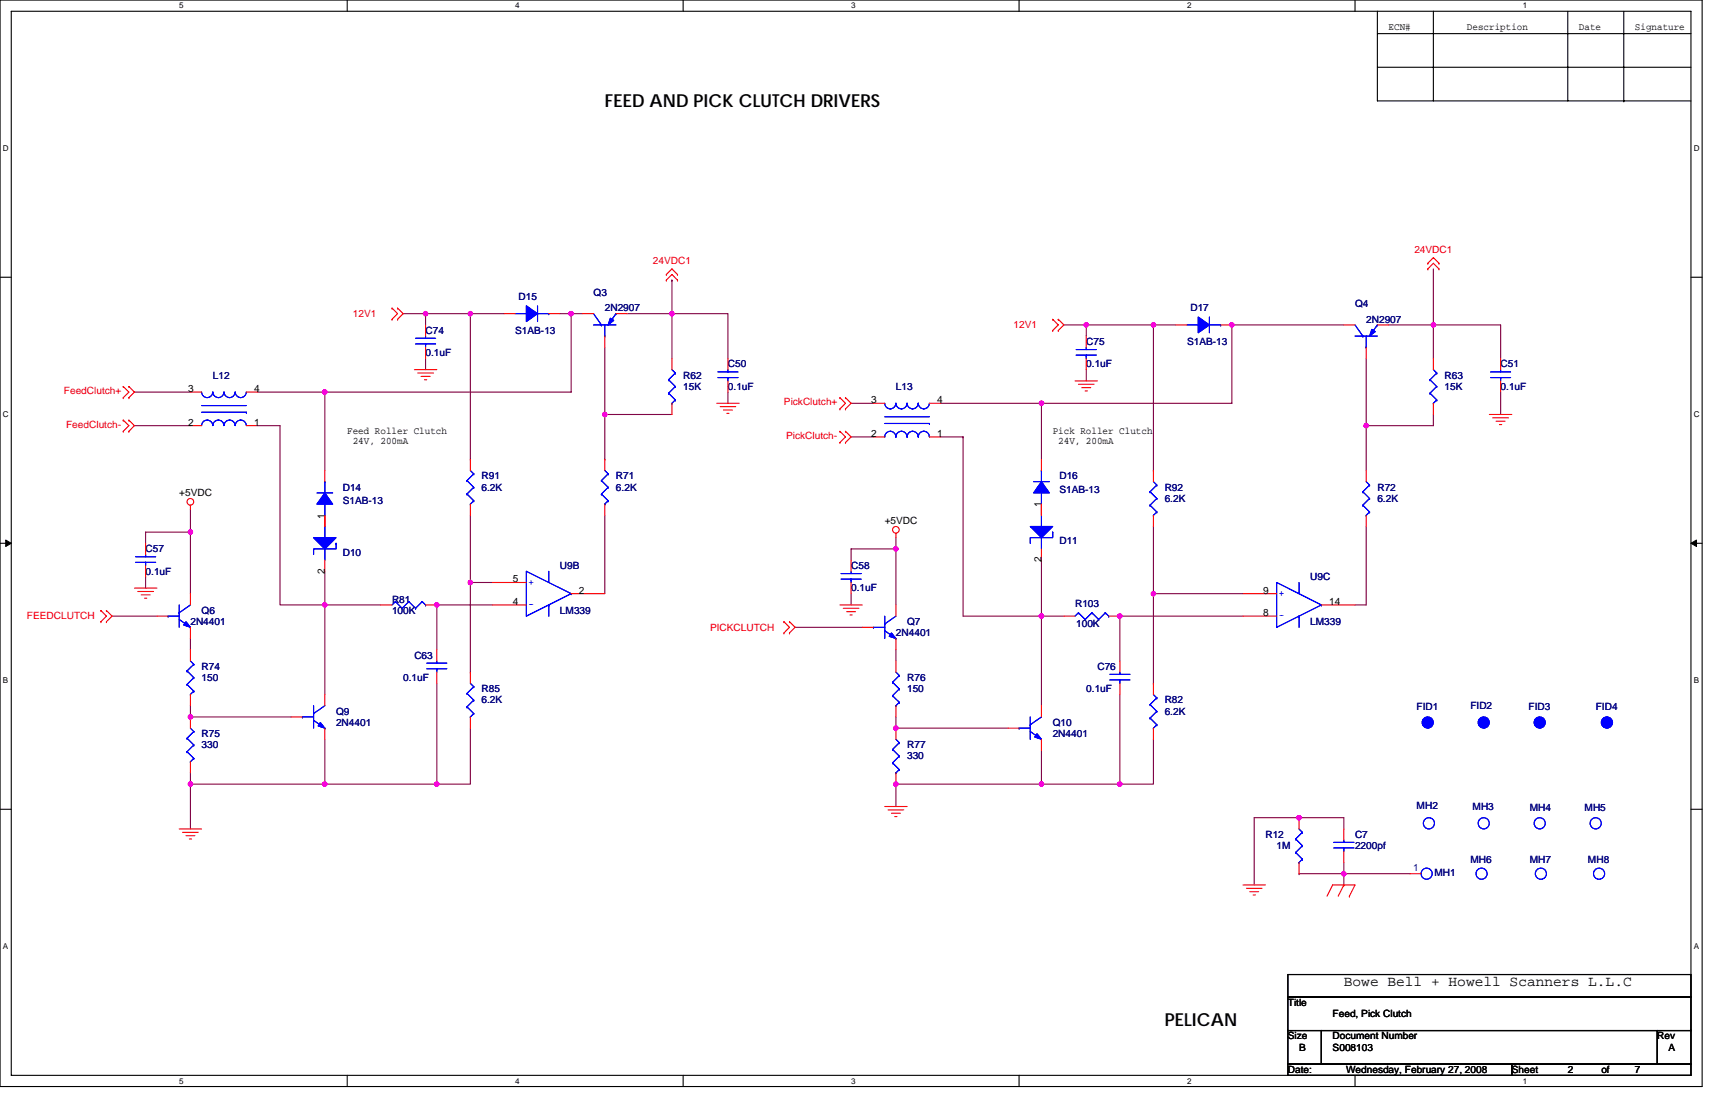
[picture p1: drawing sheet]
<svg xmlns="http://www.w3.org/2000/svg" width="432mm" height="279mm" viewBox="0 0 432 279" stroke-linecap="round" stroke-linejoin="round" font-family="sans-serif">
<path d="M0 0h428.6v273.5h-428.6zM2.8 2.8h422.9v267.9h-422.9z" fill="none" stroke="#000" stroke-width=".28"/>
<g fill="#fff">
<path d="M45.1 .3h1.1v2.3h-1.1z"/>
<path d="M45.1 271h1.1v2.2h-1.1z"/>
</g>
<path d="M87.4 0v2.8M87.4 270.7v2.8" fill="none" stroke="#000" stroke-width=".28"/>
<g fill="#fff">
<path d="M129.7 .3h1.1v2.3h-1.1z"/>
<path d="M129.7 271h1.1v2.2h-1.1z"/>
</g>
<path d="M172 0v2.8M172 270.7v2.8" fill="none" stroke="#000" stroke-width=".28"/>
<g fill="#fff">
<path d="M214.3 .3h1.1v2.3h-1.1z"/>
<path d="M214.3 271h1.1v2.2h-1.1z"/>
</g>
<path d="M256.6 0v2.8M256.6 270.7v2.8" fill="none" stroke="#000" stroke-width=".28"/>
<g fill="#fff">
<path d="M298.9 .3h1.1v2.3h-1.1z"/>
<path d="M298.9 271h1.1v2.2h-1.1z"/>
</g>
<path d="M341.2 0v2.8M341.2 270.7v2.8" fill="none" stroke="#000" stroke-width=".28"/>
<g fill="#fff">
<path d="M383.5 .3h1.1v2.3h-1.1z"/>
<path d="M383.5 271h1.1v2.2h-1.1z"/>
<path d="M.7 36.3h1.5v2.3h-1.5z"/>
<path d="M426.5 36.3h1.4v2.3h-1.4z"/>
<path d="M.7 103.3h1.5v2.2h-1.5z"/>
<path d="M426.5 103.3h1.4v2.2h-1.4z"/>
</g>
<path d="M0 69.8h2.8M425.7 69.8h2.9" fill="none" stroke="#000" stroke-width=".28"/>
<g fill="#fff">
<path d="M.7 170.2h1.4v2.3h-1.4z"/>
<path d="M426.5 170.2h1.3v2.3h-1.3z"/>
</g>
<path d="M0 136.8h2.8M425.7 136.8h2.9" fill="none" stroke="#000" stroke-width=".28"/>
<path d="M1.4 135.9l1.4 .9-1.4 .8zM425.7 136.8l1.4-.9v1.7z" fill="#000" stroke="#000" stroke-width=".25"/>
<g fill="#fff">
<path d="M.7 237.2h1.4v2.2h-1.4z"/>
<path d="M426.4 237.2h1.4v2.2h-1.4z"/>
</g>
<g fill="none" stroke="#000" stroke-width=".28">
<path d="M346.8 2.8v22.6h78.9M346.8 8.5h78.9M346.8 16.9h78.9M360.9 2.8v22.6M394.7 2.8v22.6M408.8 2.8v22.6M408.8 25.4h.1M0 203.7h2.8M425.7 203.7h2.9M324.3 245.3h101.4v5.7h-101.4zM324.3 251h101.4v8.4h-101.4zM324.3 259.4h8.4v8.5h-8.4z"/>
<path d="M332.7 259.4h84.6v8.5h-84.6zM417.3 259.4h8.4v8.5h-8.4zM324.3 267.9h56.3v2.8h-56.3zM380.6 267.9h45.1v2.8h-45.1z"/>
</g>
<g fill="none" stroke="#800040" stroke-width=".28">
<path d="M101.5 79h5.6M107.1 79h.1M107.1 79v2.8M107.1 79h11.3M118.4 79h8.5M118.4 79v36.6M141 79h2.8M143.8 79h.1M143.8 79v19.7h-62M143.8 79h2.8M157.9 79h11.3M169.2 79v11.2"/>
<path d="M169.2 79h14.1v11.2M169.2 70.5h.1M169.2 70.5v8.5M360.9 67.7v14.1M33.8 98.7h14.1M64.9 98.7h16.9M81.8 98.7h.1M81.8 98.7v19.7M107.1 90.2v2.8M152.3 87.4v16.9M183.3 98.7v2.8M267.9 81.8h5.6"/>
<path d="M273.5 81.8h.1M273.5 93v2.9M273.5 81.8v2.8M273.5 81.8h16.9M290.4 81.8h5.7M290.4 81.8v36.6M310.2 81.8h.1M310.2 81.8v19.7h-48M310.2 81.8h28.1M344 90.2v16.9M349.6 81.8h11.3M360.9 81.8h16.9v8.4"/>
<path d="M360.9 81.8h.1M360.9 81.8v8.4M377.8 98.7v5.6M33.8 107.1h14.1M64.9 107.1h5.6v45.2h11.3M118.4 115.6h.1M152.3 104.3h16.9M152.3 115.6h.1M152.3 104.3v11.3M214.3 101.5h5.6M214.3 110h5.6M236.9 101.5h25.3"/>
<path d="M236.9 110h5.6M242.5 110v45.1h19.7M242.5 110h.1M262.2 101.5h.1M262.2 101.5v14.1M290.4 118.4h.1M344 107.1h.1M344 107.1v11.3M360.9 104.3v2.8h-16.9M47.9 133.9h.1M47.9 133.9h-11.2v2.9M47.9 128.3v5.6"/>
<path d="M47.9 133.9v15.5M81.8 129.7v2.8M118.4 129.7v16.9h5.7M152.3 129.7v19.7M225.6 138.2h.1M225.6 138.2h-11.3v2.8M225.6 135.3v2.9M225.6 138.2v14.1M262.2 126.9v2.8M290.4 132.5v16.9h22.6M344 132.5v19.8h-2.8M28.2 155.1h11.3"/>
<path d="M36.7 145.2v2.8M81.8 152.3h.1M81.8 143.8v8.5M81.8 152.3v22.5M81.8 152.3h14.1M110 152.3h.1M110 152.3h14.1M110 152.3v11.2M118.4 146.6v22.6M200.2 157.9h16.9M214.3 149.4v2.9M262.2 155.1h5.7"/>
<path d="M262.2 155.1h.1M262.2 141h.1M262.2 141v36.6M282 155.1h.1M282 155.1h31M282 155.1v11.3M290.4 149.4v22.6M47.9 160.7v2.8M47.9 177.6v2.9M110 172v25.4M118.4 169.2h.1M225.6 163.5v2.9"/>
<path d="M282 174.8v22.6M290.4 172h.1M47.9 197.4h.1M47.9 180.5h.1M47.9 197.4v11.3M47.9 194.6v2.8M47.9 197.4h33.9M47.9 180.5h25.4M81.8 186.1v11.3M81.8 197.4h28.2M110 197.4h.1M118.4 183.3v14.1h-8.4"/>
<path d="M225.6 197.4h.1M225.6 183.3h.1M225.6 197.4v5.6M225.6 180.5v2.8M225.6 197.4h56.4M225.6 183.3h28.2M262.2 188.9v8.5M282 197.4h.1M290.4 186.1v11.3h-8.4M327.1 205.8h.1M327.1 205.8h11.2v2.9M327.1 205.8h-11.3v17"/>
<path d="M327.1 219.9h.1M327.1 219.9h11.2M338.3 219.9v2.9M338.3 217.1v2.8M338.3 219.9h16.7"/>
</g>
<g fill="#f0f" stroke="#f0f" stroke-width=".28">
<circle cx="327.1" cy="205.8" r=".56"/>
<circle cx="81.8" cy="152.2" r=".55"/>
<circle cx="81.8" cy="197.4" r=".55"/>
<circle cx="47.9" cy="197.4" r=".55"/>
<circle cx="110" cy="152.2" r=".55"/>
<circle cx="118.4" cy="146.6" r=".55"/>
<circle cx="110" cy="197.4" r=".55"/>
<circle cx="118.4" cy="78.9" r=".55"/>
<circle cx="143.8" cy="78.9" r=".56"/>
<circle cx="107.1" cy="78.9" r=".55"/>
<circle cx="47.9" cy="180.4" r=".55"/>
<circle cx="47.9" cy="133.9" r=".55"/>
<circle cx="81.8" cy="98.7" r=".55"/>
<circle cx="338.3" cy="219.9" r=".55"/>
<circle cx="262.2" cy="101.5" r=".56"/>
<circle cx="225.5" cy="197.4" r=".55"/>
<circle cx="281.9" cy="155.1" r=".55"/>
<circle cx="262.2" cy="197.4" r=".55"/>
<circle cx="281.9" cy="197.4" r=".55"/>
<circle cx="290.4" cy="149.4" r=".55"/>
<circle cx="290.4" cy="81.8" r=".55"/>
<circle cx="310.1" cy="81.8" r=".55"/>
<circle cx="273.5" cy="81.8" r=".55"/>
<circle cx="225.5" cy="183.3" r=".55"/>
<circle cx="225.5" cy="138.2" r=".55"/>
<circle cx="360.9" cy="81.8" r=".55"/>
<circle cx="344" cy="107.1" r=".55"/>
<circle cx="262.2" cy="155.1" r=".55"/>
<circle cx="169.2" cy="78.9" r=".55"/>
<circle cx="152.2" cy="104.3" r=".55"/>
</g>
<g fill="none" stroke="#f00" stroke-width=".28">
<path d="M98.7 77.6h.1M98.7 77.6l1.4 1.4-1.4 1.4M100.1 77.6h.1M100.1 77.6l1.4 1.4-1.4 1.4M126.9 79h2.8M138.2 79h2.8M146.6 79h2.8M155.1 79h2.8M167.8 69.1h.1M167.8 70.5h.1M167.8 69.1l1.4-1.4 1.4 1.4M167.8 70.5l1.4-1.4 1.4 1.4"/>
<path d="M170.6 69.1h.1M170.6 70.5h.1M359.5 66.3h.1M359.5 67.7h.1M359.5 66.3l1.4-1.4 1.4 1.4M359.5 67.7l1.4-1.4 1.4 1.4M362.3 66.3h.1M362.3 67.7h.1M31 97.3h.1M31 97.3l1.4 1.4-1.4 1.4M32.4 97.3h.1M32.4 97.3l1.4 1.4-1.4 1.4"/>
<path d="M47.9 98.7h2.9M62 98.7h2.9M98.7 80.4h.1M100.1 80.4h.1M104.3 93h5.7M105.2 93.9h3.9M106 94.7h2.3M106.9 95.6h.5M107.1 81.8v2.8M107.1 87.4v2.8M152.3 84.6v2.8M169.2 90.2v2.8"/>
<path d="M183.3 90.2v2.8M183.3 95.9v2.8M265 83.2h.1M265 80.4h.1M265 80.4l1.4 1.4-1.4 1.4M266.4 80.4h.1M266.4 83.2h.1M266.4 80.4l1.5 1.4-1.5 1.4M270.7 95.9h5.6M271.5 96.7h4M272.4 97.6h2.2M273.2 98.4h.6"/>
<path d="M273.5 84.6v2.8M273.5 90.2v2.8M296.1 81.8h2.8M307.3 81.8h2.9M338.3 81.8h2.9M344 87.4v2.8M346.8 81.8h2.8M360.9 90.2v2.8M377.8 90.2v2.8M377.8 95.9v2.8M31 100.1h.1M31 105.7h.1"/>
<path d="M31 108.6h.1M31 105.7l1.4 1.4-1.4 1.5M32.4 100.1h.1M32.4 108.6h.1M32.4 105.7h.1M32.4 105.7l1.4 1.4-1.4 1.5M47.9 107.1h2.9M62 107.1h2.9M81.8 118.4v2.8M118.4 115.6v2.8M152.3 115.6v2.8M169.2 101.5v2.8"/>
<path d="M180.5 101.5h5.6M181.3 102.4h4M182.2 103.2h2.2M183 104.1h.6M211.5 100.1h.1M211.5 102.9h.1M211.5 108.6h.1M211.5 111.4h.1M211.5 100.1l1.4 1.4-1.4 1.4M211.5 108.6l1.4 1.4-1.4 1.4M212.9 102.9h.1M212.9 100.1h.1"/>
<path d="M212.9 111.4h.1M212.9 108.6h.1M212.9 100.1l1.4 1.4-1.4 1.4M212.9 108.6l1.4 1.4-1.4 1.4M219.9 110h2.9M219.9 101.5h2.9M234 110h2.9M234 101.5h2.9M262.2 115.6v2.8M290.4 118.4v2.8M344 118.4v2.8M360.9 101.5v2.8"/>
<path d="M375 104.3h5.6M375.8 105.2h4M376.7 106h2.2M377.5 106.9h.6M36.7 136.8v2.8M47.9 127.2v1.1M81.8 129.7v2.8M118.4 126.9v2.8M152.3 126.9v2.8M225.6 134.2v1.1M262.2 126.9v2.8M262.2 138.2v2.8"/>
<path d="M290.4 129.7v2.8M344 129.7v2.8M25.4 156.5h.1M25.4 153.7h.1M25.4 153.7l1.4 1.4-1.4 1.4M26.8 153.7h.1M26.8 156.5h.1M26.8 153.7l1.4 1.4-1.4 1.4M33.8 148h5.7M34.7 148.9h4M35.5 149.7h2.3M36.4 150.6h.6"/>
<path d="M36.7 142.4v2.8M39.5 155.1h2.8M47.9 149.4v2.9M47.9 157.9v2.8M81.8 141v2.8M95.9 152.3h2.8M107.1 152.3h2.9M124.1 146.6h8.4M124.1 152.3h8.4M143.8 149.4h8.5M197.4 159.3h.1M197.4 156.5h.1"/>
<path d="M197.4 156.5l1.4 1.4-1.4 1.4M198.8 156.5h.1M198.8 159.3h.1M198.8 156.5l1.4 1.4-1.4 1.4M211.5 152.3h5.6M212.3 153.1h4M213.2 154h2.2M214 154.8h.6M214.3 141v2.8M214.3 146.6v2.8M217.1 157.9h2.8M225.6 152.3v2.8"/>
<path d="M267.9 155.1h2.8M279.1 155.1h2.9M313 149.4h8.4M313 155.1h8.4M332.7 152.3h8.5M47.9 163.5v2.9M47.9 174.8v2.8M81.8 174.8v2.8M110 163.5v2.9M110 169.2v2.8M118.4 169.2v2.8M225.6 160.7v2.8"/>
<path d="M225.6 166.4v2.8M225.6 177.6v2.9M262.2 177.6v2.9M282 166.4v2.8M282 172v2.8M290.4 172v2.8M47.9 180.5v2.8M47.9 191.7v2.9M73.3 180.5h2.8M81.8 183.3v2.8M118.4 180.5v2.8M225.6 183.3v2.8"/>
<path d="M225.6 194.6v2.8M253.8 183.3h2.8M262.2 186.1v2.8M290.4 183.3v2.8M45.1 208.7h5.7M46 209.5h3.9M46.8 210.4h2.3M47.7 211.2h.5M222.8 203h5.6M223.6 203.9h3.9M224.5 204.7h2.2M225.3 205.5h.5"/>
<path d="M327.1 205.8v2.9M327.1 217.1v2.8M338.3 208.7v2.8M338.3 214.3v2.8M355 219.9h2.8M313 222.8h5.6M313.8 223.6h4M314.7 224.5h2.2M315.5 225.3h.6M334.1 225.6l1.4-2.8h5.7l-1.5 2.8M338.3 222.8h.1M338.3 222.8l-1.4 2.8"/>
<path d="M339.7 225.6h.1"/>
<circle cx="47.9" cy="126.3" r=".84"/>
<circle cx="225.6" cy="133.4" r=".84"/>
</g>
<g fill="#00f" stroke="#00f" stroke-width=".28">
<path d="M79 135.3h5.6l-2.8 2.9z" fill-rule="evenodd"/>
<path d="M79 135.3h5.6l-2.8 2.9z" fill-rule="evenodd"/>
<path d="M301.7 79.8l2.8 2-2.8 2z" fill-rule="evenodd"/>
<path d="M301.7 79.8l2.8 2-2.8 2z" fill-rule="evenodd"/>
<path d="M81.8 124.1l2 2.8h-4z" fill-rule="evenodd"/>
<path d="M81.8 124.1l2 2.8h-4z" fill-rule="evenodd"/>
<path d="M345.4 82.9l.8 .6-1.4 1.1z" fill-rule="evenodd"/>
<path d="M345.4 82.9l.8 .6-1.4 1.1z" fill-rule="evenodd"/>
<path d="M261.1 184.7l1.1 1.4-1.7-.6z" fill-rule="evenodd"/>
<path d="M261.1 184.7l1.1 1.4-1.7-.6z" fill-rule="evenodd"/>
<path d="M259.4 132.5h5.6l-2.8 2.8z" fill-rule="evenodd"/>
<path d="M259.4 132.5h5.6l-2.8 2.8z" fill-rule="evenodd"/>
<path d="M224.5 159.3l1.1 1.4-1.7-.5z" fill-rule="evenodd"/>
<path d="M224.5 159.3l1.1 1.4-1.7-.5z" fill-rule="evenodd"/>
<path d="M153.7 80.1l.8 .5-1.4 1.2z" fill-rule="evenodd"/>
<path d="M153.7 80.1l.8 .5-1.4 1.2z" fill-rule="evenodd"/>
<path d="M80.6 181.9l1.2 1.4-1.7-.6z" fill-rule="evenodd"/>
<path d="M80.6 181.9l1.2 1.4-1.7-.6z" fill-rule="evenodd"/>
<path d="M46.8 156.5l1.1 1.4-1.7-.6z" fill-rule="evenodd"/>
<path d="M46.8 156.5l1.1 1.4-1.7-.6z" fill-rule="evenodd"/>
<path d="M132.5 77l2.8 2-2.8 1.9z" fill-rule="evenodd"/>
<path d="M132.5 77l2.8 2-2.8 1.9z" fill-rule="evenodd"/>
<path d="M262.2 121.2l2 2.9h-4z" fill-rule="evenodd"/>
<path d="M262.2 121.2l2 2.9h-4z" fill-rule="evenodd"/>
<circle cx="404.6" cy="181.9" r="1.4"/>
<circle cx="387.7" cy="181.9" r="1.4"/>
<circle cx="373.6" cy="181.9" r="1.4"/>
<circle cx="359.5" cy="181.9" r="1.4"/>
</g>
<g fill="none" stroke="#00f" stroke-width=".28">
<path d="M129.7 79h2.8M135.3 77v3.9M135.3 79h2.9M138.2 79h.1M149.4 79l2 2.8M155.1 79h.1M155.1 79l-2 2.8M304.5 79.8v4M50.8 98.7a1.41 1.41 0 0 0 1.4 1.4 1.41 1.41 0 0 0 1.4-1.4 1.45 1.45 0 0 0 1.4 1.4 1.42 1.42 0 0 0 1.4-1.4 1.45 1.45 0 0 0 1.4 1.4 1.42 1.42 0 0 0 1.4-1.4 1.43 1.43 0 0 0 1.4 1.4 1.44 1.44 0 0 0 1.4-1.4M104.6 86.6h5.1M104.6 85.2h5.1M107.1 84.6v.6"/>
<path d="M107.1 86.6h.1M107.1 86.6v.8M149.4 81.8h5.7M151.4 81.8h.1M152.3 84.6h.1M152.3 81.8v2.8M168.3 95.6h.1M168.3 99h.1M168.3 95.6l1.7 1.7M168.3 99l1.7 1.7M169.2 93l.8 .9M170 93.9h.1"/>
<path d="M170 97.3h.1M170 93.9l-1.7 1.7M170 97.3l-1.7 1.7M180.7 95h5.1M180.7 93.6h5.1M183.3 93v.6M183.3 95h.1M183.3 95v.9M271 89.4h5M271 88h5M273.5 87.4v.6M273.5 89.4h.1"/>
<path d="M273.5 89.4v.8M298.9 81.8h2.8M304.5 81.8h2.8M307.3 81.8h.1M341.2 84.6h5.6M341.2 81.8l1.9 2.8M343.1 84.6h.1M344 87.4h.1M344 84.6v2.8M346.8 81.8h.1M346.8 81.8l-2 2.8M360 95.6h.1"/>
<path d="M360 99h.1M360 95.6l1.7 1.7M360 99l1.7 1.7M360.9 93l.8 .9M361.7 93.9h.1M361.7 97.3h.1M361.7 93.9l-1.7 1.7M361.7 97.3l-1.7 1.7M375.3 95h5M375.3 93.6h5M377.8 93v.6M377.8 95h.1"/>
<path d="M377.8 95v.9M50.8 107.1a1.42 1.42 0 0 1 1.4-1.4 1.42 1.42 0 0 1 1.4 1.4 1.37 1.37 0 0 1 1.4-1.4 1.44 1.44 0 0 1 1.4 1.4 1.37 1.37 0 0 1 1.4-1.4 1.44 1.44 0 0 1 1.4 1.4 1.38 1.38 0 0 1 1.4-1.4 1.4 1.4 0 0 1 1.4 1.4M50.8 102.1h11.2M50.8 103.8h11.2M62 103.8h.1M118.4 118.4l.9 .9M119.3 119.3h.1M119.3 119.3l-1.7 1.7M152.3 118.4l.8 .9M153.1 119.3h.1M153.1 119.3l-1.7 1.7M169.2 101.5h.1"/>
<path d="M170 100.7h.1M170 100.7l-.8 .8M222.8 101.5a1.41 1.41 0 0 0 1.3 1.4h.1a1.41 1.41 0 0 0 1.4-1.4M222.8 110a1.38 1.38 0 0 1 1.3-1.4h.1a1.4 1.4 0 0 1 1.4 1.4M222.8 104.9h11.2M222.8 106.6h11.2M225.6 101.5a1.41 1.41 0 0 0 1.3 1.4h.1a1.44 1.44 0 0 0 1.4-1.4 1.4 1.4 0 0 0 1.4 1.4 1.46 1.46 0 0 0 1.4-1.4 1.4 1.4 0 0 0 1.4 1.4 1.43 1.43 0 0 0 1.4-1.4M225.6 110a1.38 1.38 0 0 1 1.3-1.4h.1a1.4 1.4 0 0 1 1.4 1.4 1.38 1.38 0 0 1 1.4-1.4 1.4 1.4 0 0 1 1.4 1.4 1.38 1.38 0 0 1 1.4-1.4 1.4 1.4 0 0 1 1.4 1.4M234 106.6h.1M262.2 118.4h.1M262.2 118.4v2.8M360.9 101.5h.1"/>
<path d="M361.7 100.7h.1M361.7 100.7l-.8 .8M36.7 139.6v.5M79.8 124.1h4M81.8 132.5v2.8M81.8 138.2v2.8M81.8 126.9v2.8M81.8 121.2h.1M81.8 121.2v2.9M84.6 136.8v1.4h-5.6v1.4M84.6 136.8h.1M117.6 121h.1"/>
<path d="M117.6 124.4h.1M117.6 121l1.7 1.7M117.6 124.4l1.7 1.6M118.4 126.9h.1M119.3 122.7h.1M119.3 126h.1M119.3 122.7l-1.7 1.7M119.3 126l-.9 .9M151.4 121h.1M151.4 124.4h.1M151.4 121l1.7 1.7M151.4 124.4l1.7 1.6"/>
<path d="M152.3 126.9h.1M153.1 122.7h.1M153.1 126h.1M153.1 122.7l-1.7 1.7M153.1 126l-.8 .9M260.2 121.2h4M262.2 129.7v2.8M262.2 135.3v2.9M262.2 124.1v2.8M265 133.9v1.4h-5.6v1.5M265 133.9h.1M289.6 123.8h.1"/>
<path d="M289.6 127.2h.1M289.6 123.8l1.7 1.7M289.6 127.2l1.7 1.7M290.4 129.7h.1M290.4 121.2l.9 .9M291.3 122.1h.1M291.3 125.5h.1M291.3 128.9h.1M291.3 122.1l-1.7 1.7M291.3 125.5l-1.7 1.7M291.3 128.9l-.9 .8M343.1 123.8h.1"/>
<path d="M343.1 127.2h.1M343.1 123.8l1.7 1.7M343.1 127.2l1.7 1.7M344 129.7h.1M344 121.2l.8 .9M344.8 122.1h.1M344.8 125.5h.1M344.8 128.9h.1M344.8 125.5l-1.7 1.7M344.8 128.9l-.8 .8M344.8 122.1l-1.7 1.7M34.1 141.5h5.1"/>
<path d="M34.1 140.1h5.1M36.7 141.5h.1M36.7 141.5v.9M42.3 155.1h.1M42.3 155.1h2.8M45.1 154.2h.1M45.1 152.3v5.6M45.1 155.9l2.8 2M47.9 157.9h.1M47.9 152.3l-2.8 1.9M99.5 151.4h.1M99.5 151.4l-.8 .9"/>
<path d="M99.5 151.4l1.7 1.7M101.2 153.1h.1M102.9 151.4h.1M102.9 151.4l-1.7 1.7M102.9 151.4l1.7 1.7M104.6 153.1h.1M106.3 151.4h.1M106.3 151.4l-1.7 1.7M106.3 151.4l.8 .9M107.1 152.3h.1M132.5 143.8l11.3 5.6-11.3 5.7zM138.2 143.8v2.8"/>
<path d="M138.2 152.3h.1M138.2 152.3v2.8M143.8 149.4h.1M211.8 145.8h5M211.8 144.4h5M214.3 143.8v.6M214.3 145.8h.1M214.3 145.8v.8M219.9 157.9h.1M219.9 157.9h2.9M222.8 157.1h.1M222.8 155.1v5.6"/>
<path d="M222.8 158.7l2.8 2M225.6 155.1l-2.8 2M271.5 154.2h.1M271.5 154.2l-.8 .9M271.5 154.2l1.7 1.7M273.2 155.9h.1M274.9 154.2h.1M274.9 154.2l-1.7 1.7M274.9 154.2l1.7 1.7M276.6 155.9h.1M278.3 154.2h.1M278.3 154.2l-1.7 1.7"/>
<path d="M278.3 154.2l.8 .9M279.1 155.1h.1M321.4 146.6l11.3 5.7-11.3 5.6zM327.1 146.6v2.8M327.1 155.1h.1M327.1 155.1v2.8M332.7 152.3h.1M47.1 168.9h.1M47.1 172.3h.1M47.1 168.9l1.7 1.7M47.1 172.3l1.7 1.7M47.9 174.8h.1"/>
<path d="M47.9 166.4l.9 .8M48.8 167.2h.1M48.8 170.6h.1M48.8 174h.1M48.8 167.2l-1.7 1.7M48.8 170.6l-1.7 1.7M48.8 174l-.9 .8M79 179.6h.1M79 177.6v5.7M81.8 177.6l-2.8 2M107.4 168.3h5.1M107.4 166.9h5.1"/>
<path d="M110 166.4v.5M110 168.3h.1M110 168.3v.9M117.6 174.5h.1M117.6 177.9h.1M117.6 174.5l1.7 1.7M117.6 177.9l1.7 1.7M118.4 172l.9 .8M119.3 172.8h.1M119.3 176.2h.1M119.3 179.6h.1M119.3 172.8l-1.7 1.7"/>
<path d="M119.3 176.2l-1.7 1.7M119.3 179.6l-.9 .9M224.7 171.7h.1M224.7 175.1h.1M224.7 171.7l1.7 1.7M224.7 175.1l1.7 1.7M225.6 177.6h.1M225.6 160.7h.1M225.6 169.2l.8 .8M226.4 170h.1M226.4 173.4h.1M226.4 176.8h.1"/>
<path d="M226.4 170l-1.7 1.7M226.4 173.4l-1.7 1.7M226.4 176.8l-.8 .8M279.4 171.2h5.1M279.4 169.7h5.1M282 169.2v.5M282 171.2h.1M282 171.2v.8M289.6 177.4h.1M289.6 177.4l1.7 1.6M290.4 174.8l.9 .9M291.3 175.7h.1"/>
<path d="M291.3 179h.1M291.3 175.7l-1.7 1.7M291.3 179l-1.7 1.7M47.1 185.8h.1M47.1 189.2h.1M47.1 185.8l1.7 1.7M47.1 189.2l1.7 1.7M47.9 191.7h.1M47.9 183.3l.9 .8M48.8 184.1h.1M48.8 187.5h.1M48.8 190.9h.1"/>
<path d="M48.8 184.1l-1.7 1.7M48.8 187.5l-1.7 1.7M48.8 190.9l-.9 .8M76.1 180.5h.1M76.1 180.5h2.9M79 181.3l2.8 2M81.8 183.3h.1M118.4 180.5h.1M224.7 188.6h.1M224.7 192h.1M224.7 188.6l1.7 1.7M224.7 192l1.7 1.7"/>
<path d="M225.6 194.6h.1M225.6 186.1l.8 .8M226.4 186.9h.1M226.4 190.3h.1M226.4 193.7h.1M226.4 186.9l-1.7 1.7M226.4 190.3l-1.7 1.7M226.4 193.7l-.8 .9M256.6 183.3h.1M256.6 183.3h2.8M259.4 182.4h.1M259.4 180.5v5.6"/>
<path d="M259.4 184.1l2.8 2M262.2 186.1h.1M262.2 180.5l-2.8 1.9M289.6 180.7h.1M289.6 180.7l1.7 1.7M290.4 183.3h.1M291.3 182.4h.1M291.3 182.4l-.9 .9M326.2 211.2h.1M326.2 214.6h.1M326.2 211.2l1.7 1.7M326.2 214.6l1.7 1.7"/>
<path d="M327.1 217.1h.1M327.1 208.7l.8 .8M327.9 209.5h.1M327.9 212.9h.1M327.9 216.3h.1M327.9 209.5l-1.7 1.7M327.9 212.9l-1.7 1.7M327.9 216.3l-.8 .8M335.8 213.4h5.1M335.8 212h5.1M338.3 211.5v.5M338.3 213.4h.1"/>
<path d="M338.3 213.4v.9"/>
<circle cx="359.2" cy="219.9" r="1.4"/>
<circle cx="359.8" cy="207.2" r="1.4"/>
<circle cx="373" cy="219.9" r="1.4"/>
<circle cx="373.6" cy="207.2" r="1.4"/>
<circle cx="387.7" cy="207.2" r="1.4"/>
<circle cx="388" cy="219.9" r="1.4"/>
<circle cx="401.8" cy="207.2" r="1.4"/>
<circle cx="402.6" cy="219.9" r="1.4"/>
</g>
<g font-size="4.5">
<text x="152.3" y="27">FEED AND PICK CLUTCH DRIVERS</text>
<text x="293.2" y="258.2">PELICAN</text>
</g>
<text font-size="3.7" x="338.3" y="248.2">Bowe Bell + Howell Scanners L.L.C</text>
<g font-size="2.5">
<text x="349.6" y="7.6">ECN#</text>
<text x="369.4" y="7.6">Description</text>
<text x="397.5" y="7.6">Date</text>
<text x="411.6" y="7.6">Signature</text>
<text x="47.4" y="98.7">3</text>
<text x="64" y="98.7">4</text>
<text x="219.4" y="101.5">3</text>
<text x="236" y="101.5">4</text>
<text x="47.4" y="107.1">2</text>
<text x="64" y="107.1">1</text>
<text x="87.4" y="109.1">Feed Roller Clutch</text>
<text x="88.8" y="111.8">24V, 200mA</text>
<text x="219.4" y="110">2</text>
<text x="236" y="110">1</text>
<text x="265" y="109.1">Pick Roller Clutch</text>
<text x="266.4" y="111.8">24V, 200mA</text>
<text x="45.1" y="124.9">+5VDC</text>
<text x="81.8" y="130.6" transform="rotate(-90 81.8 130.6)">1</text>
<text x="222.8" y="132">+5VDC</text>
<text x="262.2" y="127.7" transform="rotate(-90 262.2 127.7)">1</text>
<text x="262.2" y="141.6" transform="rotate(-90 262.2 141.6)">2</text>
<text x="81.8" y="144.4" transform="rotate(-90 81.8 144.4)">2</text>
<text x="129.1" y="146.6">5</text>
<text x="145.8" y="149.4">2</text>
<text x="318.1" y="149.4">9</text>
<text x="129.1" y="152.3">4</text>
<text x="318.1" y="155.1">8</text>
<text x="334.7" y="152.3">14</text>
<text x="324.3" y="253.2">Title</text>
<text x="335.5" y="256">Feed, Pick Clutch</text>
<text x="324.3" y="261.6">Size</text>
<text x="335.5" y="261.6">Document Number</text>
<text x="417.3" y="261.6">Rev</text>
<text x="327.1" y="264.5">B</text>
<text x="335.5" y="264.5">S008103</text>
<text x="420.1" y="264.5">A</text>
<text x="324.3" y="270.1">Date:</text>
<text x="338.9" y="270.1">Wednesday, February 27, 2008</text>
<text x="380.6" y="270.1">Sheet</text>
<text x="394.7" y="270.1">2</text>
<text x="403.2" y="270.1">of</text>
<text x="411.6" y="270.1">7</text>
</g>
<g font-size="2.5" fill="#f00">
<text x="356.1" y="63.7">24VDC1</text>
<text x="164.4" y="66.5">24VDC1</text>
<text x="88.8" y="79.8">12V1</text>
<text x="255.2" y="82.6">12V1</text>
<text x="16.1" y="99.3">FeedClutch+</text>
<text x="16.7" y="107.7">FeedClutch-</text>
<text x="197.4" y="102.1">PickClutch+</text>
<text x="197.9" y="110.5">PickClutch-</text>
<text x="6.8" y="155.9">FEEDCLUTCH</text>
<text x="178.8" y="158.7">PICKCLUTCH</text>
</g>
<g font-size="2.5" fill="#000080">
<text x="130.6" y="75.6">D15</text>
<text x="149.4" y="74.4">Q3</text>
<text x="341.2" y="77.3">Q4</text>
<text x="152.3" y="78.4">2N2907</text>
<text x="299.7" y="78.4">D17</text>
<text x="344" y="81.2">2N2907</text>
<text x="107.1" y="84">C74</text>
<text x="107.1" y="89.7">0.1uF</text>
<text x="129.7" y="84">S1AB-13</text>
<text x="273.5" y="86.8">C75</text>
<text x="298.9" y="86.8">S1AB-13</text>
<text x="53.6" y="95.3">L12</text>
<text x="172" y="95.3">R62</text>
<text x="183.3" y="92.5">C50</text>
<text x="273.5" y="92.5">0.1uF</text>
<text x="363.7" y="95.3">R63</text>
<text x="377.8" y="92.5">C51</text>
<text x="172" y="98.1">15K</text>
<text x="183.3" y="98.1">0.1uF</text>
<text x="225.6" y="98.1">L13</text>
<text x="363.7" y="98.1">15K</text>
<text x="377.8" y="98.1">0.1uF</text>
<text x="86.3" y="123.5">D14</text>
<text x="121.2" y="120.7">R91</text>
<text x="121.2" y="123.5">6.2K</text>
<text x="155.1" y="120.7">R71</text>
<text x="155.1" y="123.5">6.2K</text>
<text x="266.7" y="120.7">D16</text>
<text x="266.7" y="124.1">S1AB-13</text>
<text x="293.2" y="123.5">R92</text>
<text x="346.8" y="123.5">R72</text>
<text x="86.3" y="126.9">S1AB-13</text>
<text x="293.2" y="126.3">6.2K</text>
<text x="346.8" y="126.3">6.2K</text>
<text x="266.7" y="137">D11</text>
<text x="36.7" y="139">C57</text>
<text x="86.3" y="139.8">D10</text>
<text x="141" y="143.2">U9B</text>
<text x="214.3" y="143.2">C58</text>
<text x="36.7" y="144.6">0.1uF</text>
<text x="214.3" y="148.9">0.1uF</text>
<text x="329.9" y="146">U9C</text>
<text x="50.8" y="154.5">Q6</text>
<text x="98.7" y="151.7">R81</text>
<text x="98.7" y="154.5">100K</text>
<text x="141" y="154.5">LM339</text>
<text x="270.7" y="152.8">R103</text>
<text x="47.9" y="157.3">2N4401</text>
<text x="225.6" y="160.1">2N4401</text>
<text x="228.4" y="157.3">Q7</text>
<text x="271" y="157.9">100K</text>
<text x="329.9" y="157.3">LM339</text>
<text x="104.3" y="165.8">C63</text>
<text x="50.8" y="168.6">R74</text>
<text x="50.8" y="171.4">150</text>
<text x="101.5" y="171.4">0.1uF</text>
<text x="228.4" y="171.4">R76</text>
<text x="276.3" y="168.6">C76</text>
<text x="84.6" y="179.9">Q9</text>
<text x="121.2" y="174.2">R85</text>
<text x="121.2" y="177.1">6.2K</text>
<text x="228.4" y="174.2">150</text>
<text x="273.5" y="174.2">0.1uF</text>
<text x="293.2" y="177.1">R82</text>
<text x="293.2" y="179.9">6.2K</text>
<text x="356.7" y="178.8">FID1</text>
<text x="370.2" y="178.5">FID2</text>
<text x="384.9" y="178.8">FID3</text>
<text x="401.8" y="178.8">FID4</text>
<text x="50.8" y="185.5">R75</text>
<text x="84.6" y="182.7">2N4401</text>
<text x="265" y="182.7">Q10</text>
<text x="265" y="185.5">2N4401</text>
<text x="50.8" y="188.3">330</text>
<text x="228.4" y="188.3">R77</text>
<text x="228.4" y="191.2">330</text>
<text x="356.7" y="203.6">MH2</text>
<text x="370.8" y="203.9">MH3</text>
<text x="385.1" y="204.1">MH4</text>
<text x="399" y="204.1">MH5</text>
<text x="318.6" y="210.9">R12</text>
<text x="321.4" y="213.7">1M</text>
<text x="341.2" y="210.9">C7</text>
<text x="341.2" y="213.7">2200pf</text>
<text x="361.2" y="220.5">MH1</text>
<text x="370.2" y="217.1">MH6</text>
<text x="385.1" y="217.1">MH7</text>
<text x="399.8" y="217.1">MH8</text>
</g>
<g font-size="2.5" fill="#00f">
<text x="133.1" y="147.2">+</text>
<text x="133.1" y="152.8">-</text>
<text x="322" y="155.7">-</text>
<text x="322" y="150">+</text>
</g>
<text font-size="2.5" fill="#004080" x="355.8" y="219.4">1</text>
<g font-size="2">
<text x="45.1" y="2.1">5</text>
<text x="129.7" y="2.1">4</text>
<text x="214.3" y="2.1">3</text>
<text x="298.9" y="2.1">2</text>
<text x="383.5" y="2.1">1</text>
<text x=".7" y="38.1">D</text>
<text x="426.5" y="38.1">D</text>
<text x=".7" y="105.1">C</text>
<text x="426.5" y="105.1">C</text>
<text x=".7" y="172">B</text>
<text x="426.5" y="172">B</text>
<text x=".7" y="239">A</text>
<text x="426.5" y="239">A</text>
<text x="45.1" y="272.8">5</text>
<text x="129.7" y="272.8">4</text>
<text x="214.3" y="272.8">3</text>
<text x="298.9" y="272.8">2</text>
<text x="383.5" y="272.8">1</text>
</g>
</svg>
